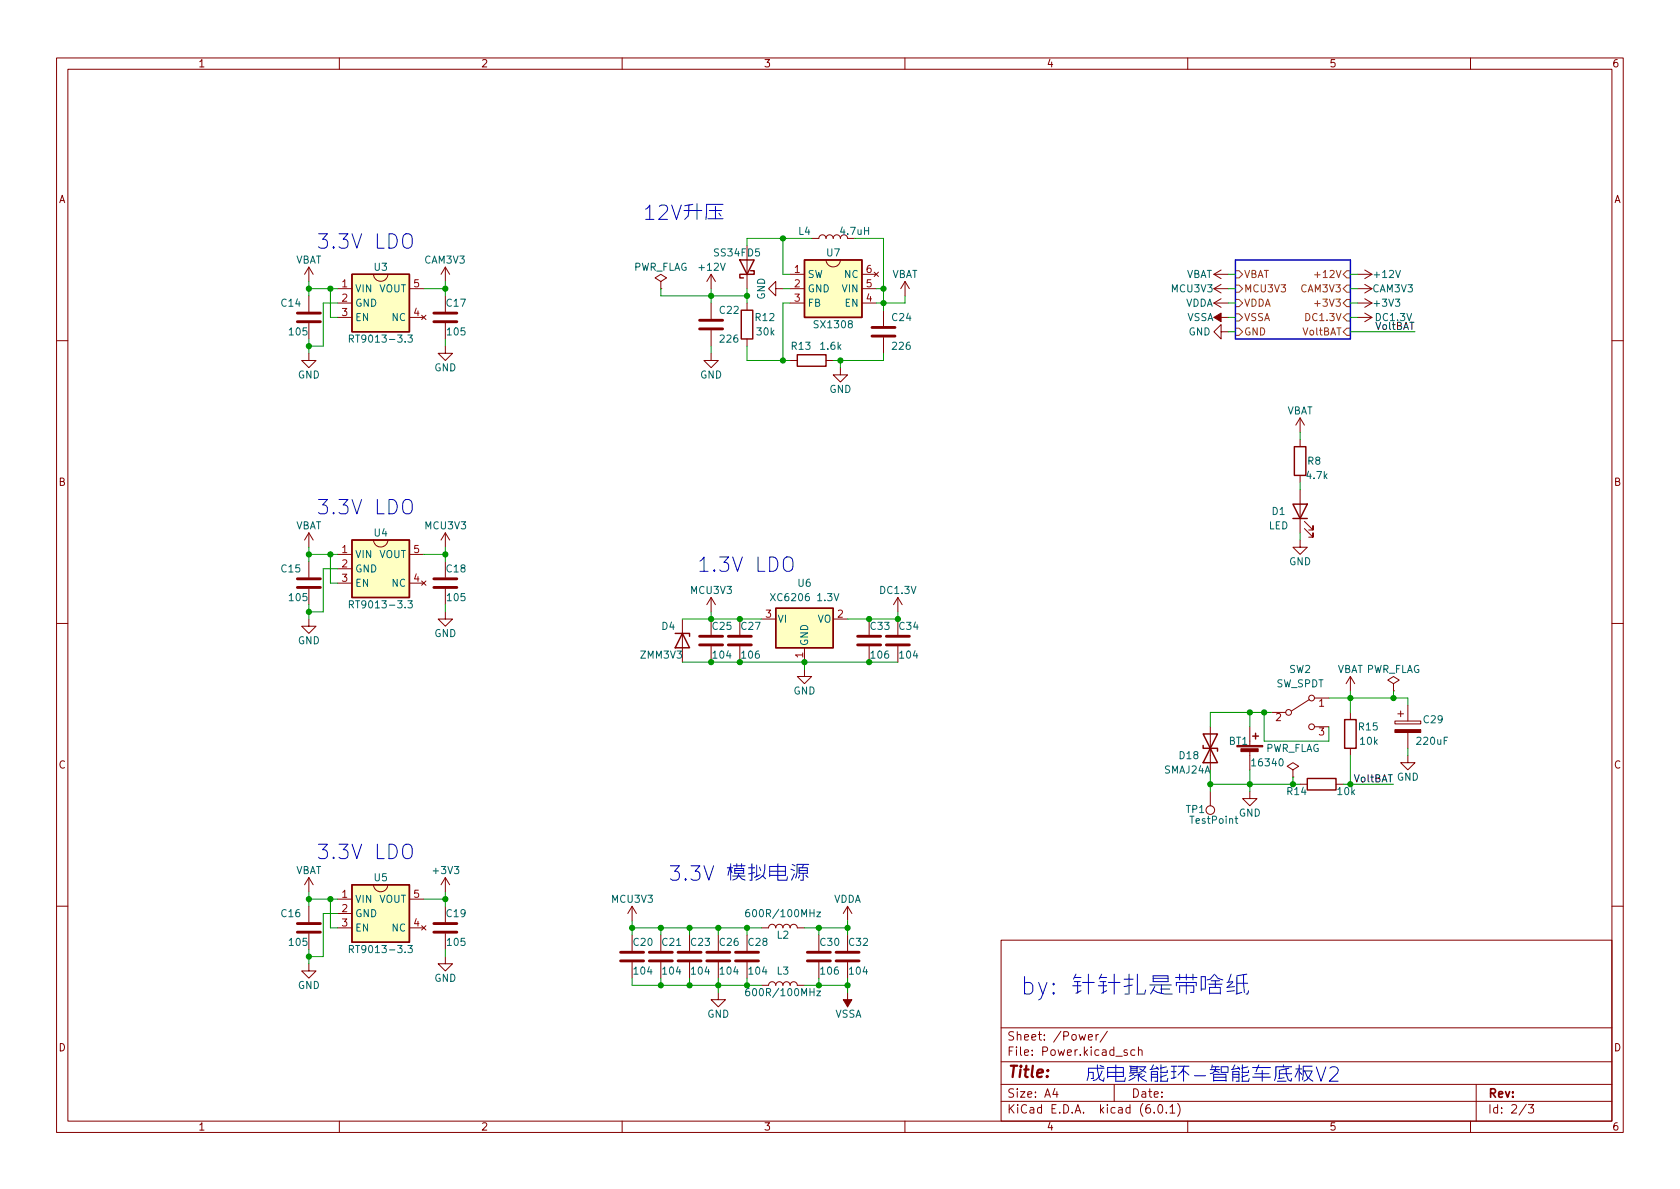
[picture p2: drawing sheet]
<svg xmlns="http://www.w3.org/2000/svg" width="297mm" height="210mm" viewBox="0 0 297 210" stroke-linecap="round" stroke-linejoin="round" font-family="sans-serif">
<g fill="none" stroke="#840000" stroke-width=".18">
<path d="M10 10.2h277v190.1h-277zM12 12.2h273v186.1h-273zM60 10.2v2M110 10.2v2M160 10.2v2M210 10.2v2M260 10.2v2M54.6 47.2v2.6M54.6 52.3v2.8M54.6 57.1v2.8M54.6 47.2l-.8 1.3M54.6 47.2l.8 1.3"/>
<path d="M59.7 56.1h2.5M59.7 51h2.5M59.7 53.6h2.5M66 48.5a1.27 1.27 0 0 0 1.3 1.2 1.27 1.27 0 0 0 1.3-1.2M72.4 56.1h2.5M72.4 51h2.5M74.5 55.7l.8 .8M75.3 55.7l-.8 .8M78.7 47.2v2.6M78.7 52.3v2.8M78.7 57.1v2.8M78.7 47.2l-.7 1.3"/>
<path d="M78.7 47.2l.8 1.3M116.8 49.8l1.1-.7-1.1-.6-1 .6 1 .7v1.2M116.8 51h.1M125.7 48.5v2.5M125.7 53.6v2.8M125.7 58.4v2.8M125.7 48.5l-.7 1.3M125.7 48.5l.8 1.3M132.1 46v5M132.1 53.6v1.3M132.1 59.9v1.3M137.2 51v-1.2l-1.3 1.2 1.3 1.3v-1.3h1.2"/>
<path d="M139.7 51h2.5M139.7 53.6h2.5M139.7 48.5h2.5M146 46a1.27 1.27 0 0 0 1.3 1.2 1.27 1.27 0 0 0 1.3-1.2M148.6 42.2a.64 .64 0 0 0-.6-.7 .64 .64 0 0 0-.7 .7 .64 .64 0 0 0-.6-.7 .64 .64 0 0 0-.7 .7 .64 .64 0 0 0-.6-.7 .64 .64 0 0 0-.6 .7h-1.3M152.4 51h2.5M152.4 53.6h2.5M152.4 48.5h2.5M154.6 48.1l.7 .8M155.3 48.1l-.7 .8M156.2 54.9v2.8M156.2 59.7v2.8"/>
<path d="M160 49.8v2.5M160 49.8l-.7 1.2M160 49.8l.8 1.2M214.6 56.1h2.6M214.6 51h2.6M214.6 53.6h2.6M214.6 48.5h2.6M214.6 53.6l1.3 .8M214.6 48.5l1.3 .8M214.6 51l1.3 .8M215.9 58.7v-1.3l-1.3 1.3 1.3 1.2v-1.2h1.3M215.9 52.8l-1.3 .8"/>
<path d="M215.9 47.7l-1.3 .8M215.9 50.3l-1.3 .7M240 56.1h2.6M240 51h2.6M240 53.6h2.6M240 48.5h2.6M241.3 55.4l1.3 .7M241.3 52.8l1.3 .8M241.3 50.3l1.3 .7M241.3 47.7l1.3 .8M242.6 56.1l-1.3 .8M242.6 53.6l-1.3 .8"/>
<path d="M242.6 51l-1.3 .8M242.6 48.5l-1.3 .8M10 60.2h2M54.6 62.5v1.2h1.3l-1.3 1.3-1.3-1.3h1.3M78.7 61.2v1.3h1.3l-1.3 1.2-1.2-1.2h1.2M125.7 62.5v1.2h1.3l-1.3 1.3-1.2-1.3h1.2M139.7 63.7h1.3M146 63.7h1.3M148.6 65v1.3h1.3l-1.3 1.3-1.3-1.3h1.3M229.9 73.9l-.8 1.3M229.9 73.9v2.5M229.9 77.7v1.3"/>
<path d="M229.9 73.9l.7 1.3M285 60.2h2M54.6 94.2l-.8 1.3M54.6 94.2v2.6M54.6 99.3v2.8M54.6 94.2l.8 1.3M59.7 98h2.5M66 95.5a1.27 1.27 0 0 0 1.3 1.2 1.27 1.27 0 0 0 1.3-1.2M72.4 98h2.5M78.7 94.2v2.6M78.7 99.3v2.8M78.7 94.2l-.7 1.3"/>
<path d="M78.7 94.2l.8 1.3M229.9 95.5v1.3h1.2l-1.2 1.2-1.3-1.2h1.3M229.9 84.1v1.2M229.9 86.6v7.6M230.6 93.5l1.6 1.5v-.8v.8h-.8M230.6 92.2l1.6 1.5v-.7v.7h-.8M10 110.2h2M54.6 109.5v1.2h1.3l-1.3 1.3-1.3-1.3h1.3M54.6 104.1v2.8M59.7 100.6h2.5M59.7 103.1h2.5M72.4 103.1h2.5"/>
<path d="M74.5 102.7l.8 .8M75.3 102.7l-.8 .8M78.7 108.2v1.3h1.3l-1.3 1.2-1.2-1.2h1.2M78.7 104.1v2.8M120.6 109.5v7.6M125.7 105.7v2.5M125.7 109.5v2.8M125.7 114.3v2.8M125.7 105.7l-.7 1.2M125.7 105.7l.8 1.2M130.8 109.5v2.8M130.8 114.3v2.8"/>
<path d="M134.6 109.5h2.6M142.2 118.4v1.2h1.3l-1.3 1.3-1.2-1.3h1.2M142.2 114.5v2.6M147.3 109.5h2.6M153.7 109.5v2.8M153.7 114.3v2.8M158.7 105.7v2.5M158.7 109.5v2.8M158.7 114.3v2.8M158.7 105.7l-.7 1.2M158.7 105.7l.8 1.2M238.8 119.6l-.8 1.3"/>
<path d="M238.8 119.6v2.6M238.8 119.6l.7 1.3M285 110.2h2M214 128.5v7.6M214 139.9v2.6M221 139.9v1.3h1.2l-1.2 1.3-1.3-1.3h1.3M221 128.5v3.3M221 132.8v3.3M224.8 126h2.5M228.6 136.1l1-.6-1-.6-1 .6 1 .6v1.3M228.6 137.4h.1M229.9 138.7h1.2"/>
<path d="M231.5 123.7l-3.2 2M232.4 123.4h2.5M232.4 128.5h2.5M236.2 138.7h1.3M238.8 126v1.2M238.8 132.3v1.3M246.4 120.9l1-.6-1-.7-1 .7 1 .6v1.3M246.4 122.2h.1M246.6 127.5h4.6v.5h-4.6zM247.1 126.2h1.1M247.6 125.7v1M248.9 133.6v1.3h1.3l-1.3 1.2-1.3-1.2h1.3"/>
<path d="M248.9 124.7v2.8M248.9 129.5v2.8M54.6 155.2v2.5M54.6 155.2l-.8 1.3M54.6 155.2l.8 1.3M59.7 159h2.5M66 156.5a1.27 1.27 0 0 0 1.3 1.2 1.27 1.27 0 0 0 1.3-1.2M72.4 159h2.5M78.7 155.2v2.5M78.7 155.2l-.7 1.3M78.7 155.2l.8 1.3M10 160.2h2"/>
<path d="M54.6 170.4v1.3h1.3l-1.3 1.3-1.3-1.3h1.3M54.6 160.3v2.8M54.6 165.1v2.8M59.7 161.5h2.5M59.7 164.1h2.5M72.4 164.1h2.5M74.5 163.7l.8 .8M75.3 163.7l-.8 .8M78.7 169.2v1.2h1.3l-1.3 1.3-1.2-1.3h1.2M78.7 160.3v2.8M78.7 165.1v2.8M111.8 160.3l-.8 1.2"/>
<path d="M111.8 160.3v2.5M111.8 165.3v2.8M111.8 170.2v2.8M111.8 160.3l.7 1.2M116.8 165.3v2.8M116.8 170.2v2.8M121.9 165.3v2.8M121.9 170.2v2.8M127 175.5v1.3h1.3l-1.3 1.2-1.3-1.2h1.3M127 165.3v2.8M127 170.2v2.8M132.1 165.3v2.8"/>
<path d="M132.1 170.2v2.8M134.6 164.1h1.3a.64 .64 0 0 1 .6-.7 .64 .64 0 0 1 .7 .7 .64 .64 0 0 1 .6-.7 .64 .64 0 0 1 .6 .7 .64 .64 0 0 1 .7-.7 .64 .64 0 0 1 .6 .7 .64 .64 0 0 1 .6-.7 .64 .64 0 0 1 .7 .7h1.2M135.9 174.2a.64 .64 0 0 1 .6-.6 .64 .64 0 0 1 .7 .6 .64 .64 0 0 1 .6-.6 .64 .64 0 0 1 .6 .6 .64 .64 0 0 1 .7-.6 .64 .64 0 0 1 .6 .6 .64 .64 0 0 1 .6-.6 .64 .64 0 0 1 .7 .6M144.8 165.3v2.8M144.8 170.2v2.8M149.9 160.3v2.5M149.9 165.3v2.8M149.9 170.2v2.8M149.9 175.5v2.5M149.9 160.3l-.8 1.2M149.9 160.3l.7 1.2M177 166.3h108v32h-108z"/>
<path d="M285 160.2h2M60 198.3v2M110 198.3v2M160 198.3v2M177 194.8h108M177 191.8h108M177 187.8h108M177 181.8h108M186.5 192.5l-.4 1h1M186.9 193v1M192.4 183.4l.7-.1v-.3l-.5-.1-.2 .2 .1 .8h.6M193.8 182.9v1"/>
<path d="M194.2 182.9l-.3 .1-.1 .2M195.8 182.4l-1.3 1.9M197 191.8v3M199.3 185.7l-.4-.1-.2 .2 .1 .3 .5 .1v.4h-.6M200.6 185.7l-.4-.1-.3 .3v.4l.2 .3h.5M201.3 185.8l.2-.2 .4 .1v.9M201.3 185.1v1.5M204.1 196.7v.1M204.9 195.4l.2-.1a.81 .81 0 0 1 .6 .7 .81 .81 0 0 1-.3 .8h-.2a.81 .81 0 0 1-.6-.6 .81 .81 0 0 1 .3-.8zM206.2 196.7v.1M206.9 195.8l.4-.5v1.5M206.9 196.8h.8"/>
<path d="M208.2 195.1a1.72 1.72 0 0 1 0 2.3M210 198.3v2M260 198.3v2M261 191.8v6.5M269.9 195.3l-1.3 1.9M270.2 195.3h1l-.6 .6 .5 .1v.7l-.2 .1h-.5l-.2-.1"/>
<circle cx="227.8" cy="126" r=".51"/>
<circle cx="231.9" cy="123.4" r=".51"/>
<circle cx="231.9" cy="128.5" r=".51"/>
<circle cx="214" cy="143.3" r=".76"/>
</g>
<g fill="#ffffc2" stroke="#ffffc2" stroke-width=".18">
<path d="M62.2 95.5h10.2v10.2h-10.2z"/>
<path d="M137.2 107.6h10.1v6.9h-10.1z"/>
<path d="M62.2 48.5h10.2v10.2h-10.2z"/>
<path d="M62.2 156.5h10.2v10.1h-10.2z"/>
<path d="M142.2 46h10.2v10.1h-10.2z"/>
</g>
<g fill="none" stroke="#840000" stroke-width=".25">
<path d="M62.2 48.5h10.2v10.2h-10.2zM130.8 46h2.5l-1.2 2.5zM131.1 54.9h2v5h-2zM132.7 47.9h.6v.6h-2.5v.6h.6M142.2 46h10.2v10.1h-10.2zM141 62.7h5v2.1h-5zM228.9 79h2v5.1h-2zM62.2 95.5h10.2v10.2h-10.2zM228.6 89.1h2.5l-1.2 2.6zM228.6 91.7h2.5M119.4 112h2.5v.5M120.6 112l1.3 2.5h-2.5z"/>
<path d="M137.2 107.6h10.1v6.9h-10.1zM212.7 131.8v.5h2.6v.5M212.7 129.8h2.6l-2.6 5.1h2.6zM221.5 130.2h1M222 129.7v1M231.1 137.7h5.1v2h-5.1zM237.7 127.2h2.1v5.1h-2.1zM62.2 156.5h10.2v10.1h-10.2z"/>
</g>
<g fill="none" stroke="#006464" stroke-width=".18">
<path d="M61.8 59.9l.6-.1 .1-.1-.1-.3-.6-.2v1.3M62.1 59.9l.4 .6M72.1 59.2h.8l-.4 .5 .3 .1v.6l-.1 .1-.6-.1M61.8 106.9l.6-.1 .1-.1-.1-.3-.6-.2v1.3M62.1 106.9l.4 .6M72.1 106.2h.8l-.4 .5 .3 .1v.6l-.1 .1-.6-.1M136.2 105l.9 1.2M137.1 105l-.9 1.2M147.5 105l.4 1.2 .4-1.2M218.4 144.8h.5M218.5 144.3v1.1l.4 .2M61.8 167.9l.6-.1 .1-.2-.1-.3-.6-.1v1.3"/>
<path d="M62.1 167.9l.4 .6M72.1 167.2h.8l-.4 .5 .3 .1v.5l-.1 .2-.6-.2M132.4 160.8l-.3 .1a.85 .85 0 0 0 0 1.2l.4-.1 .1-.4-.3-.3-.3 .1-.2 .2M132.4 174.8l-.3 .1a.85 .85 0 0 0 0 1.2l.4-.1 .1-.5-.3-.2-.3 .1-.2 .1M144.4 161.3h.7l-.7 .8h.7M144.4 175.2h.7l-.7 .9h.7"/>
</g>
<g fill="none" stroke="#840000" stroke-width=".51">
<path d="M52.6 55.4h4M52.6 56.9h4M76.7 55.4h4.1M76.7 56.9h4.1M123.7 58.2h4.1M123.7 56.6h4.1M154.2 59.4h4M154.2 57.9h4M52.6 102.4h4M52.6 103.9h4M76.7 102.4h4.1M76.7 103.9h4.1"/>
<path d="M123.7 114h4.1M123.7 112.5h4.1M128.8 114h4M128.8 112.5h4M151.6 114h4.1M151.6 112.5h4.1M156.7 114h4.1M156.7 112.5h4.1M52.6 163.3h4M52.6 164.8h4M76.7 163.3h4.1M76.7 164.8h4.1"/>
<path d="M109.7 169.9h4.1M109.7 168.4h4.1M114.8 169.9h4.1M114.8 168.4h4.1M119.9 169.9h4.1M119.9 168.4h4.1M125 169.9h4M125 168.4h4M130 169.9h4.1M130 168.4h4.1M142.7 169.9h4.1M142.7 168.4h4.1"/>
<path d="M147.8 169.9h4.1M147.8 168.4h4.1"/>
</g>
<g fill="#840000" stroke="#840000" stroke-width=".18">
<path d="M214.6 56.1l1.3-.7v1.5z"/>
<path d="M149.1 176.8h1.5l-.7 1.2z"/>
<path d="M246.6 129h4.6v.5h-4.6z"/>
<path d="M218.7 131.8h4.6v.3h-4.6z"/>
<path d="M219.4 132.4h3.1v.5h-3.1z"/>
</g>
<path d="M218.4 55.5h.7l.6 .6-.6 .7h-.7zM218.4 53h.7l.6 .6-.6 .6h-.7zM218.4 50.4h.7l.6 .6-.6 .7h-.7zM218.4 47.9h.7l.6 .6-.6 .6h-.7zM218.4 58h.7l.6 .7-.6 .6h-.7zM232.4 53.7h1M232.4 48.6h1M238.1 53h.7v1.2h-.7l-.6-.6zM238.1 58h.7v1.3h-.7l-.6-.6zM238.1 47.9h.7v1.2h-.7l-.6-.6zM238.1 55.5h.7v1.3h-.7l-.6-.7zM238.1 50.4h.7v1.3h-.7l-.6-.7z" fill="none" stroke="#725600" stroke-width=".18"/>
<g fill="none" stroke="#0000c2" stroke-width=".18">
<path d="M114.2 37l.7-.7v2.5M114.2 38.8h1.4M116.6 36.5l.3-.2h.6a.69 .69 0 0 1 .4 1l-1.4 1.5h1.5M118.8 36.3l.8 2.5 .9-2.5M120.9 37.2h3.2M121.8 36.3l-.1 1.9-.6 .6M122.5 36.1l-1.4 .3M123.2 36v2.8M125.2 38.7h2.6M125.4 37.2h2.2M126.5 36.5v2.2M127.1 37.7l.4 .5"/>
<path d="M127.8 36.1h-2.9l-.1 2.7M71.6 41.5a.84 .84 0 0 1 .9-.1 .84 .84 0 0 1 .4 .8v.8a.85 .85 0 0 1-.9 .9 .85 .85 0 0 1-.8-.9v-.8l.1-.5zM71.3 88.7a.85 .85 0 0 1 1-.4 .85 .85 0 0 1 .6 .9v.8a.85 .85 0 0 1-.9 .9 .85 .85 0 0 1-.8-.9zM138.9 98.6a.84 .84 0 0 1 .9 0 .84 .84 0 0 1 .4 .7v.9a.85 .85 0 0 1-.8 .9 .85 .85 0 0 1-.9-.9v-.9l.1-.4zM71.3 149.7a.85 .85 0 0 1 1-.4 .85 .85 0 0 1 .6 .8v.9a.85 .85 0 0 1-.9 .9 .85 .85 0 0 1-.8-.9zM118.5 153.1h1.6l-.8 1a.69 .69 0 0 1 .8 .5v.6l-.2 .3-.3 .1h-.7l-.4-.2M121.2 155.4l.1 .1-.1 .1-.1-.1 .1-.1v.2M122.2 153.1h1.6l-.9 1a.69 .69 0 0 1 .9 .5v.6l-.3 .3-.2 .1h-.8l-.3-.2M124.5 153.1l.8 2.5 .9-2.5M128.6 153.5h1M129.1 153.5l.3 .8M129.1 153.3l-.4 1.5"/>
<path d="M129.2 152.7v2.9M129.6 154.9h2.1M129.7 153.1h2M129.9 153.6h1.6v.8h-1.6zM129.9 153.9h1.6M130.3 152.7v.6M130.6 154.8l.5 .6 .6 .2M130.6 154.4l-.2 .8-.2 .2-.6 .2M131.1 152.7v.6M132.3 153.5h1.1M132.9 152.7v2.9h-.3M133.4 154.3l-1.1 .3"/>
<path d="M133.8 153v2M134.3 153.3l.2 .6M134.4 154.7l-1 .5M134.9 154.8l-.5 .5-.7 .3M134.9 154.9l.5 .5M135.2 152.9v.7l-.2 1.2M136.1 154.8h2.8v-1.6h-2.8v1.8M136.1 154.1h2.8M137.5 152.7v2.9h1.6l.1-.6M139.8 153.7l.6 .2M140.1 152.9l.5 .2M140.4 154.6l-.4 1"/>
<path d="M141.3 153.5h1.4v.9h-1.4zM141.3 153.9h1.4M141.4 154.8l-.2 .5M142 154.4v1.2h-.5M142 153l-.1 .5M142.5 154.8l.4 .4M143 152.9h-2.1v1.4l-.2 1M181.1 173.9l.3-.2h.6l.3 .2 .3 .4v.9l-.3 .4-.3 .2h-.6l-.3-.2M181.1 172.7v3.1M183.6 173.7l.8 2.1M185.1 173.7l-1 2.8-.5 .3M186.3 175.5l.1 .1-.1 .2-.2-.2 .2-.1v.3"/>
<path d="M186.3 173.9l.1 .1-.1 .2-.2-.2 .2-.1v.3M189.7 174.3h1.4M189.9 172.9h1.2M189.9 173.6h1.1M190.2 172.3l-.4 .8M190.5 173.6v2M191.1 175.2l-.9 .4M191.4 173.7h2.1M192.4 172.3v3.5M194.2 174.3h1.5M194.5 172.9h1.2M194.5 173.6h1"/>
<path d="M194.8 172.3l-.5 .8M195.1 173.6v2M195.7 175.2l-.9 .4M196 173.7h2M197 172.3v3.5M198.7 173.1h1.7M198.9 175.8h.6M199.6 172.3v3.5M200.2 174.2l-1.5 .3M200.9 175.8h1.5M201.1 172.3v3.3M202.6 175.1l-.2 .5"/>
<path d="M203.3 174.2h3.8M203.9 172.6h2.6v1h-2.6zM203.9 175.1l.7 .4 1.3 .3h1.4M203.9 173h2.6M204.2 174.5l-.8 1.3M205.2 174.9h1.6M205.3 174.2v1.4M207.8 172.9h3.9M208 174.3v-.6h3.5v.6M208.6 172.3v1M209.7 172.3v1M209.7 173.7v2.1"/>
<path d="M210.5 175.5h.6M210.9 172.3v1M211.1 175.3v-1h-2.5v1.2M212.4 174.9h.7M213.1 174.8v-2.1h-.7v2.5M213.7 174h2.4M213.9 175.8v-1.2h1.9v1.2M213.9 175.6h1.9M214.1 173.4h1.5M214.7 172.3l-.7 .8-.6 .2M214.9 172.4l.4 .6 .9 .3M214.9 173.4v1.2"/>
<path d="M217.7 172.3l-.5 1.3M218 173.7l-1.1 .9 1.4-.1M218 173.6l-1.1 .1M218.3 175.2l-1.4 .1M218.7 173.9h1.9M218.7 172.7v3.1M219.6 175.5l-1.1 .3M219.9 172.4l.1 3.1M220.5 172.3l-1.8 .3M220.7 175.2l-.1 .6h-.3M192.5 189.6h.8v1.1h-.4M194 188.3v.7l.4 1.8 .7 .4 .1-.6"/>
<path d="M194.5 188.4l.6 .3M194.9 189.4l-.4 .8-.7 .8-.5 .1M195.2 188.9h-2.7v1.3l-.3 .9M195.8 190.4h2.8v-1.6h-2.8v1.8M195.8 189.6h2.8M197.3 188.3v2.9h1.6l.1-.6M199.7 188.5l2.9 .2M199.7 189.7h.9M200 188.9h1M200 189.3h1M200 188.5v1.1M200.3 189.6h.7"/>
<path d="M200.4 190l-.7 .4M200.7 190.5l-1.1 .6M201 188.5v1.2M201.3 190.1v1.1M201.4 190l.1 .4 .5 .4 .7 .4M201.5 189l1.1 .6M201.9 189.9l-1.3 .3M202.4 190.2l-.6 .3M202.5 188.8l-.5 .6-.7 .3M203.3 189.1l1.4-.2 .1 .2M203.6 191.2v-1.7h1.1v1.7h-.5M203.6 190h1.1"/>
<path d="M203.6 190.5h1.1M203.9 188.3l-.3 .7M204.4 188.7l.4 .2M205.3 188.3v1.3M205.3 189.9v1.3M206.2 188.7l-1 .2M206.2 190.1l-1 .4M206.4 189.3v.3h-1.2M206.5 190.7l-.1 .5h-1.2M207.1 188.5h1M207.1 189.5h.8M207.6 188.5v2.2"/>
<path d="M207.9 190.5l-.8 .2M208.3 188.5h1.9M209 189.4l-.7 .7M209.3 188.9v2.3M209.4 189.4l.8 .7M209.4 188.5l-.5 1.1M211.2 190.2h1.9M214 189.1h1.7M214.3 188.7h1.3M214.3 188.3l-.1 .6M214.6 191.2v-1.2h2.2v1.2M214.6 190.5h2.2"/>
<path d="M214.6 191.1h2.2M214.8 189.3l-.3 .4-.5 .2M214.8 189.4l.8 .2M214.9 188.7l-.1 .8M215.9 189.5v-.8h1.2v.8M215.9 189.6h1.2M217.7 189.1l1.4-.2 .1 .2M218 191.2v-1.7h1.1v1.7h-.5M218 190h1.1M218 190.5h1.1M218.3 188.3l-.3 .7M218.8 188.7l.4 .2"/>
<path d="M219.7 188.3v1.3M219.7 189.9v1.3M220.6 188.7l-1.1 .2M220.6 190.1l-1.1 .4M220.8 189.3v.3h-1.3M220.9 190.7l-.1 .5h-1.3M221.5 190.5h3.1M221.5 188.8h3.1M221.8 189.9h2.6M222.6 188.3l-.5 1.2M223.2 189.3v1.9M225.8 191.2h1.6"/>
<path d="M226.2 189.9h2.2M226.9 188.3v.4M227 190.6l-.9 .1M227.4 189v.9l.4 1.1 .5 .2 .1-.5M227.9 188.9l-1.7 .4v1.4M228.4 188.7h-2.8v1.5l-.2 .9M229.1 189h1.1M229.6 189.1l-.6 1.4M229.7 188.3v2.9M229.7 189.5l.5 .5M230.4 189.4h1.6l-.5 1-.5 .6-.4 .2M230.7 189.4l.5 1.1 .9 .7"/>
<path d="M232 188.5h-1.6l-.1 2.5M232.7 188.7l.9 2.5 .8-2.5M235.1 188.9l.4-.2h.6a.69 .69 0 0 1 .4 1l-1.5 1.5h1.6"/>
</g>
<path d="M218.4 46h20.4v13.9h-20.4z" fill="none" stroke="#0000c2" stroke-width=".25"/>
<g fill="none" stroke="#009600" stroke-width=".18">
<path d="M54.6 51h5.1M54.6 49.8v2.5M54.6 59.9v2.6M58.4 51v5.1h1.3M59.7 53.6h-2.6v7.6h-2.5M74.9 51h3.8M78.7 49.8v2.5M78.7 59.9v1.3M116.8 51v1.3h15.3M125.7 51v2.6M132.1 51v2.6M138.4 42.2v6.3h1.3"/>
<path d="M138.4 51h1.3M139.7 53.6h-1.3v10.1M143.5 42.2h-11.4v1.2M151.1 42.2h5.1v12.7M154.9 51h1.3M160 52.3v1.3h-5.1M217.2 48.5h1.2M217.2 51h1.2M217.2 53.6h1.2M217.2 56.1h1.2M217.2 58.7h1.2M238.8 48.5h1.2"/>
<path d="M238.8 51h1.2M238.8 53.6h1.2M238.8 56.1h1.2M238.8 58.7h11.4M125.7 61.2v1.3M132.1 61.2v2.5h7.6M148.6 63.7v1.3M156.2 62.5v1.2h-8.9M229.9 76.4v1.3M54.6 96.8v2.5M54.6 98h5.1M58.4 98v5.1h1.3"/>
<path d="M74.9 98h3.8M78.7 96.8v2.5M229.9 85.3v1.3M229.9 94.2v1.3M54.6 106.9v2.6M59.7 100.6h-2.6v7.6h-2.5M78.7 106.9v1.3M120.6 117.1h38.1M120.6 109.5h14M125.7 108.2v1.3M142.2 117.1v1.3M158.7 108.2v1.3h-8.8"/>
<path d="M214 136.1v3.8M214 138.7h15.9M221 126v2.5M221 136.1v3.8M223.5 126v5.1h11.4v-2.6M224.8 126h-10.8v2.5M228.6 137.4v1.3M234.9 123.4h14v1.3M237.5 138.7h8.9M238.8 122.2v3.8M238.8 133.6v5.1M246.4 122.2v1.2"/>
<path d="M248.9 132.3v1.3M54.6 157.7v2.6M54.6 159h5.1M58.4 159v5.1h1.3M74.9 159h3.8M78.7 157.7v2.6M54.6 167.9v2.5M59.7 161.5h-2.6v7.7h-2.5M78.7 167.9v1.3M111.8 164.1h22.8M111.8 173v1.2h22.8M111.8 162.8v2.5"/>
<path d="M116.8 164.1v1.2M116.8 173v1.2M121.9 164.1v1.2M121.9 173v1.2M127 164.1v1.2M127 173v2.5M132.1 164.1v1.2M132.1 173v1.2M142.2 164.1h7.7M142.2 174.2h7.7M144.8 164.1v1.2M144.8 173v1.2"/>
<path d="M149.9 162.8v2.5M149.9 173v2.5"/>
</g>
<g fill="#009600" stroke="#009600" stroke-width=".18">
<circle cx="54.6" cy="61.2" r=".46"/>
<circle cx="54.6" cy="51" r=".46"/>
<circle cx="54.6" cy="98" r=".46"/>
<circle cx="58.4" cy="98" r=".46"/>
<circle cx="58.4" cy="51" r=".46"/>
<circle cx="78.7" cy="98" r=".46"/>
<circle cx="54.6" cy="159" r=".46"/>
<circle cx="78.7" cy="159" r=".46"/>
<circle cx="58.4" cy="159" r=".46"/>
<circle cx="54.6" cy="169.2" r=".46"/>
<circle cx="54.6" cy="108.2" r=".46"/>
<circle cx="111.8" cy="164.1" r=".46"/>
<circle cx="121.9" cy="164.1" r=".46"/>
<circle cx="121.9" cy="174.2" r=".46"/>
<circle cx="127" cy="164.1" r=".46"/>
<circle cx="116.8" cy="174.2" r=".46"/>
<circle cx="144.8" cy="174.2" r=".46"/>
<circle cx="125.7" cy="52.3" r=".46"/>
<circle cx="78.7" cy="51" r=".46"/>
<circle cx="138.4" cy="63.7" r=".46"/>
<circle cx="116.8" cy="164.1" r=".46"/>
<circle cx="142.2" cy="117.1" r=".46"/>
<circle cx="125.7" cy="117.1" r=".46"/>
<circle cx="125.7" cy="109.5" r=".46"/>
<circle cx="130.8" cy="117.1" r=".46"/>
<circle cx="130.8" cy="109.5" r=".46"/>
<circle cx="138.4" cy="42.2" r=".46"/>
<circle cx="132.1" cy="52.3" r=".46"/>
<circle cx="156.2" cy="51" r=".46"/>
<circle cx="148.6" cy="63.7" r=".46"/>
<circle cx="156.2" cy="53.6" r=".46"/>
<circle cx="149.9" cy="174.2" r=".46"/>
<circle cx="149.9" cy="164.1" r=".46"/>
<circle cx="144.8" cy="164.1" r=".46"/>
<circle cx="221" cy="138.7" r=".46"/>
<circle cx="214" cy="138.7" r=".46"/>
<circle cx="228.6" cy="138.7" r=".46"/>
<circle cx="132.1" cy="164.1" r=".46"/>
<circle cx="132.1" cy="174.2" r=".46"/>
<circle cx="127" cy="174.2" r=".46"/>
<circle cx="153.7" cy="109.5" r=".46"/>
<circle cx="153.7" cy="117.1" r=".46"/>
<circle cx="158.7" cy="109.5" r=".46"/>
<circle cx="238.8" cy="138.7" r=".46"/>
<circle cx="238.8" cy="123.4" r=".46"/>
<circle cx="246.4" cy="123.4" r=".46"/>
<circle cx="221" cy="126" r=".46"/>
<circle cx="223.5" cy="126" r=".46"/>
</g>
<g font-size="3.5" fill="#0000c2">
<text x="55.9" y="44">3.3V LDO</text>
<text x="55.9" y="91">3.3V LDO</text>
<text x="123.2" y="101.1">1.3V LDO</text>
<text x="55.9" y="151.9">3.3V LDO</text>
</g>
<text font-size="2.8" fill="#840000" x="178" y="190.6">Title:</text>
<g font-size="2.1" fill="#840000">
<text x="178" y="184">Sheet: /Power/</text>
<text x="178" y="186.7">File: Power.kicad_sch</text>
<text x="178" y="196.9">KiCad E.D.A. kicad (6.0.1)</text>
<text x="178" y="194.1">Size: A4</text>
<text x="200" y="194.1">Date:</text>
<text x="263" y="194.1">Rev:</text>
<text x="263" y="196.9">Id: 2/3</text>
</g>
<g font-size="1.8" fill="#840000">
<text x="35" y="11.9">1</text>
<text x="85" y="11.9">2</text>
<text x="135" y="11.9">3</text>
<text x="185" y="11.9">4</text>
<text x="235" y="11.9">5</text>
<text x="285" y="11.9">6</text>
<text x="10.3" y="35.9">A</text>
<text x="285.3" y="35.9">A</text>
<text x="10.3" y="85.9">B</text>
<text x="285.3" y="85.9">B</text>
<text x="10.3" y="135.9">C</text>
<text x="285.3" y="135.9">C</text>
<text x="10.3" y="185.9">D</text>
<text x="285.3" y="185.9">D</text>
<text x="35" y="199.9">1</text>
<text x="85" y="199.9">2</text>
<text x="135" y="199.9">3</text>
<text x="185" y="199.9">4</text>
<text x="235" y="199.9">5</text>
<text x="285" y="199.9">6</text>
</g>
<g font-size="1.8" fill="#006464">
<text x="141.2" y="41.5">L4</text>
<text x="148.7" y="41.5">4.7uH</text>
<text x="52.2" y="46.6">VBAT</text>
<text x="66.2" y="47.9">U3</text>
<text x="75.1" y="46.6">CAM3V3</text>
<text x="111.9" y="47.9">PWR_FLAG</text>
<text x="123.7" y="47.9">+12V</text>
<text x="126.3" y="45.3">SS34F</text>
<text x="132.2" y="45.3">D5</text>
<text x="146.2" y="45.3">U7</text>
<text x="62.7" y="51.7">VIN</text>
<text x="67" y="51.7">VOUT</text>
<text x="135.3" y="53" transform="rotate(-90 135.3 53)">GND</text>
<text x="142.7" y="49.1">SW</text>
<text x="142.7" y="51.7">GND</text>
<text x="148.9" y="51.7">VIN</text>
<text x="149.3" y="49.1">NC</text>
<text x="157.6" y="49.1">VBAT</text>
<text x="207.2" y="51.7">MCU3V3</text>
<text x="209.7" y="49.1">VBAT</text>
<text x="242.7" y="51.7">CAM3V3</text>
<text x="243.1" y="49.1">+12V</text>
<text x="49.8" y="54.2">C14</text>
<text x="51.2" y="59.3">105</text>
<text x="62.7" y="54.2">GND</text>
<text x="62.7" y="56.8">EN</text>
<text x="69.3" y="56.8">NC</text>
<text x="79" y="54.2">C17</text>
<text x="79.2" y="59.3">105</text>
<text x="127.3" y="55.5">C22</text>
<text x="133.6" y="56.8">R12</text>
<text x="133.9" y="59.3">30k</text>
<text x="142.7" y="54.2">FB</text>
<text x="144.2" y="58">SX1308</text>
<text x="149.4" y="54.2">EN</text>
<text x="157.8" y="56.8">C24</text>
<text x="209.6" y="54.2">VDDA</text>
<text x="209.8" y="56.8">VSSA</text>
<text x="210.1" y="59.3">GND</text>
<text x="243.1" y="54.2">+3V3</text>
<text x="62.6" y="60.6">RT9013-3.3</text>
<text x="76.8" y="65.7">GND</text>
<text x="127.4" y="60.6">226</text>
<text x="140" y="61.8">R13</text>
<text x="145.2" y="61.8">1.6k</text>
<text x="157.9" y="61.8">226</text>
<text x="52.6" y="66.9">GND</text>
<text x="123.8" y="66.9">GND</text>
<text x="146.6" y="69.5">GND</text>
<text x="227.5" y="73.3">VBAT</text>
<text x="231.2" y="82.2">R8</text>
<text x="231.1" y="84.7">4.7k</text>
<text x="52.2" y="93.6">VBAT</text>
<text x="66.2" y="94.9">U4</text>
<text x="75.2" y="93.6">MCU3V3</text>
<text x="224.3" y="93.6">LED</text>
<text x="224.9" y="91.1">D1</text>
<text x="49.8" y="101.2">C15</text>
<text x="62.7" y="98.7">VIN</text>
<text x="62.7" y="101.2">GND</text>
<text x="67" y="98.7">VOUT</text>
<text x="79" y="101.2">C18</text>
<text x="227.9" y="99.9">GND</text>
<text x="51.2" y="106.3">105</text>
<text x="62.6" y="107.6">RT9013-3.3</text>
<text x="62.7" y="103.8">EN</text>
<text x="69.3" y="103.8">NC</text>
<text x="79.2" y="106.3">105</text>
<text x="122.2" y="105">MCU3V3</text>
<text x="137" y="106.3">XC6206 1.3V</text>
<text x="141.1" y="103.8">U6</text>
<text x="155.7" y="105">DC1.3V</text>
<text x="52.6" y="113.9">GND</text>
<text x="76.8" y="112.6">GND</text>
<text x="117" y="111.4">D4</text>
<text x="126" y="111.4">C25</text>
<text x="131.1" y="111.4">C27</text>
<text x="137.4" y="110.1">VI</text>
<text x="144.5" y="110.1">VO</text>
<text x="154" y="111.4">C33</text>
<text x="159.1" y="111.4">C34</text>
<text x="113.3" y="116.5">ZMM3V3</text>
<text x="126.1" y="116.5">104</text>
<text x="131.2" y="116.5">106</text>
<text x="142.9" y="114.3" transform="rotate(-90 142.9 114.3)">GND</text>
<text x="154.1" y="116.5">106</text>
<text x="159.2" y="116.5">104</text>
<text x="228" y="119">SW2</text>
<text x="236.4" y="119">VBAT PWR_FLAG</text>
<text x="140.3" y="122.8">GND</text>
<text x="225.6" y="121.5">SW_SPDT</text>
<text x="217.3" y="131.7">BT1</text>
<text x="240.3" y="129.2">R15</text>
<text x="240.6" y="131.7">10k</text>
<text x="250.6" y="131.7">220uF</text>
<text x="251.8" y="127.9">C29</text>
<text x="205.9" y="136.8">SMAJ24A</text>
<text x="208.6" y="134.2">D18</text>
<text x="221.6" y="135.5">16340</text>
<text x="223.6" y="133">PWR_FLAG</text>
<text x="209.7" y="143.8">TP1</text>
<text x="227.6" y="140.6">R14</text>
<text x="236.5" y="140.6">10k</text>
<text x="210.6" y="145.7">TestPoint</text>
<text x="219" y="144.4">GND</text>
<text x="52.2" y="154.6">VBAT</text>
<text x="66.2" y="155.8">U5</text>
<text x="76.7" y="154.6">+3V3</text>
<text x="62.7" y="159.6">VIN</text>
<text x="67" y="159.6">VOUT</text>
<text x="108.2" y="159.6">MCU3V3</text>
<text x="147.4" y="159.6">VDDA</text>
<text x="49.8" y="162.2">C16</text>
<text x="51.2" y="167.3">105</text>
<text x="62.7" y="162.2">GND</text>
<text x="62.7" y="164.7">EN</text>
<text x="69.3" y="164.7">NC</text>
<text x="79" y="162.2">C19</text>
<text x="79.2" y="167.3">105</text>
<text x="112.1" y="167.3">C20</text>
<text x="117.1" y="167.3">C21</text>
<text x="122.2" y="167.3">C23</text>
<text x="127.3" y="167.3">C26</text>
<text x="132.4" y="167.3">C28</text>
<text x="132.8" y="162.2">600R/100MHz</text>
<text x="137.4" y="166">L2</text>
<text x="145.1" y="167.3">C30</text>
<text x="150.2" y="167.3">C32</text>
<text x="62.6" y="168.5">RT9013-3.3</text>
<text x="76.8" y="173.6">GND</text>
<text x="112.2" y="172.3">104</text>
<text x="117.3" y="172.3">104</text>
<text x="122.3" y="172.3">104</text>
<text x="127.4" y="172.3">104</text>
<text x="132.5" y="172.3">104</text>
<text x="137.4" y="172.3">L3</text>
<text x="145.2" y="172.3">106</text>
<text x="150.3" y="172.3">104</text>
<text x="52.6" y="174.9">GND</text>
<text x="125" y="180">GND</text>
<text x="132.8" y="176.1">600R/100MHz</text>
<text x="147.6" y="180">VSSA</text>
</g>
<g font-size="1.8" fill="#a90000">
<text x="60.5" y="50.8">1</text>
<text x="60.5" y="53.3">2</text>
<text x="73.2" y="50.8">5</text>
<text x="140.5" y="48.3">1</text>
<text x="140.5" y="50.8">2</text>
<text x="140.5" y="53.3">3</text>
<text x="153.2" y="53.3">4</text>
<text x="153.2" y="50.8">5</text>
<text x="153.2" y="48.3">6</text>
<text x="60.5" y="55.9">3</text>
<text x="73.2" y="55.9">4</text>
<text x="60.5" y="97.8">1</text>
<text x="60.5" y="100.3">2</text>
<text x="73.2" y="97.8">5</text>
<text x="60.5" y="102.9">3</text>
<text x="73.2" y="102.9">4</text>
<text x="135.4" y="109.2">3</text>
<text x="148.1" y="109.2">2</text>
<text x="142" y="116.3" transform="rotate(-90 142 116.3)">1</text>
<text x="233.2" y="125">1</text>
<text x="225.6" y="127.5">2</text>
<text x="233.2" y="130">3</text>
<text x="60.5" y="158.7">1</text>
<text x="60.5" y="161.3">2</text>
<text x="73.2" y="158.7">5</text>
<text x="60.5" y="163.8">3</text>
<text x="73.2" y="163.8">4</text>
</g>
<g font-size="1.8" fill="#725600">
<text x="219.9" y="51.7">MCU3V3</text>
<text x="219.9" y="49.1">VBAT</text>
<text x="230.1" y="51.7">CAM3V3</text>
<text x="233.1" y="49.1">+12V</text>
<text x="219.9" y="56.8">VSSA</text>
<text x="219.9" y="54.2">VDDA</text>
<text x="219.9" y="59.3">GND</text>
<text x="230.3" y="59.3">VoltBAT</text>
<text x="231.1" y="56.8">DC1.3V</text>
<text x="233.1" y="54.2">+3V3</text>
</g>
<g font-size="1.8" fill="#0f0f0f">
<text x="243.2" y="58.3">VoltBAT</text>
<text x="243.3" y="56.8">DC1.3V</text>
<text x="239.4" y="138.3">VoltBAT GND</text>
</g>
</svg>
